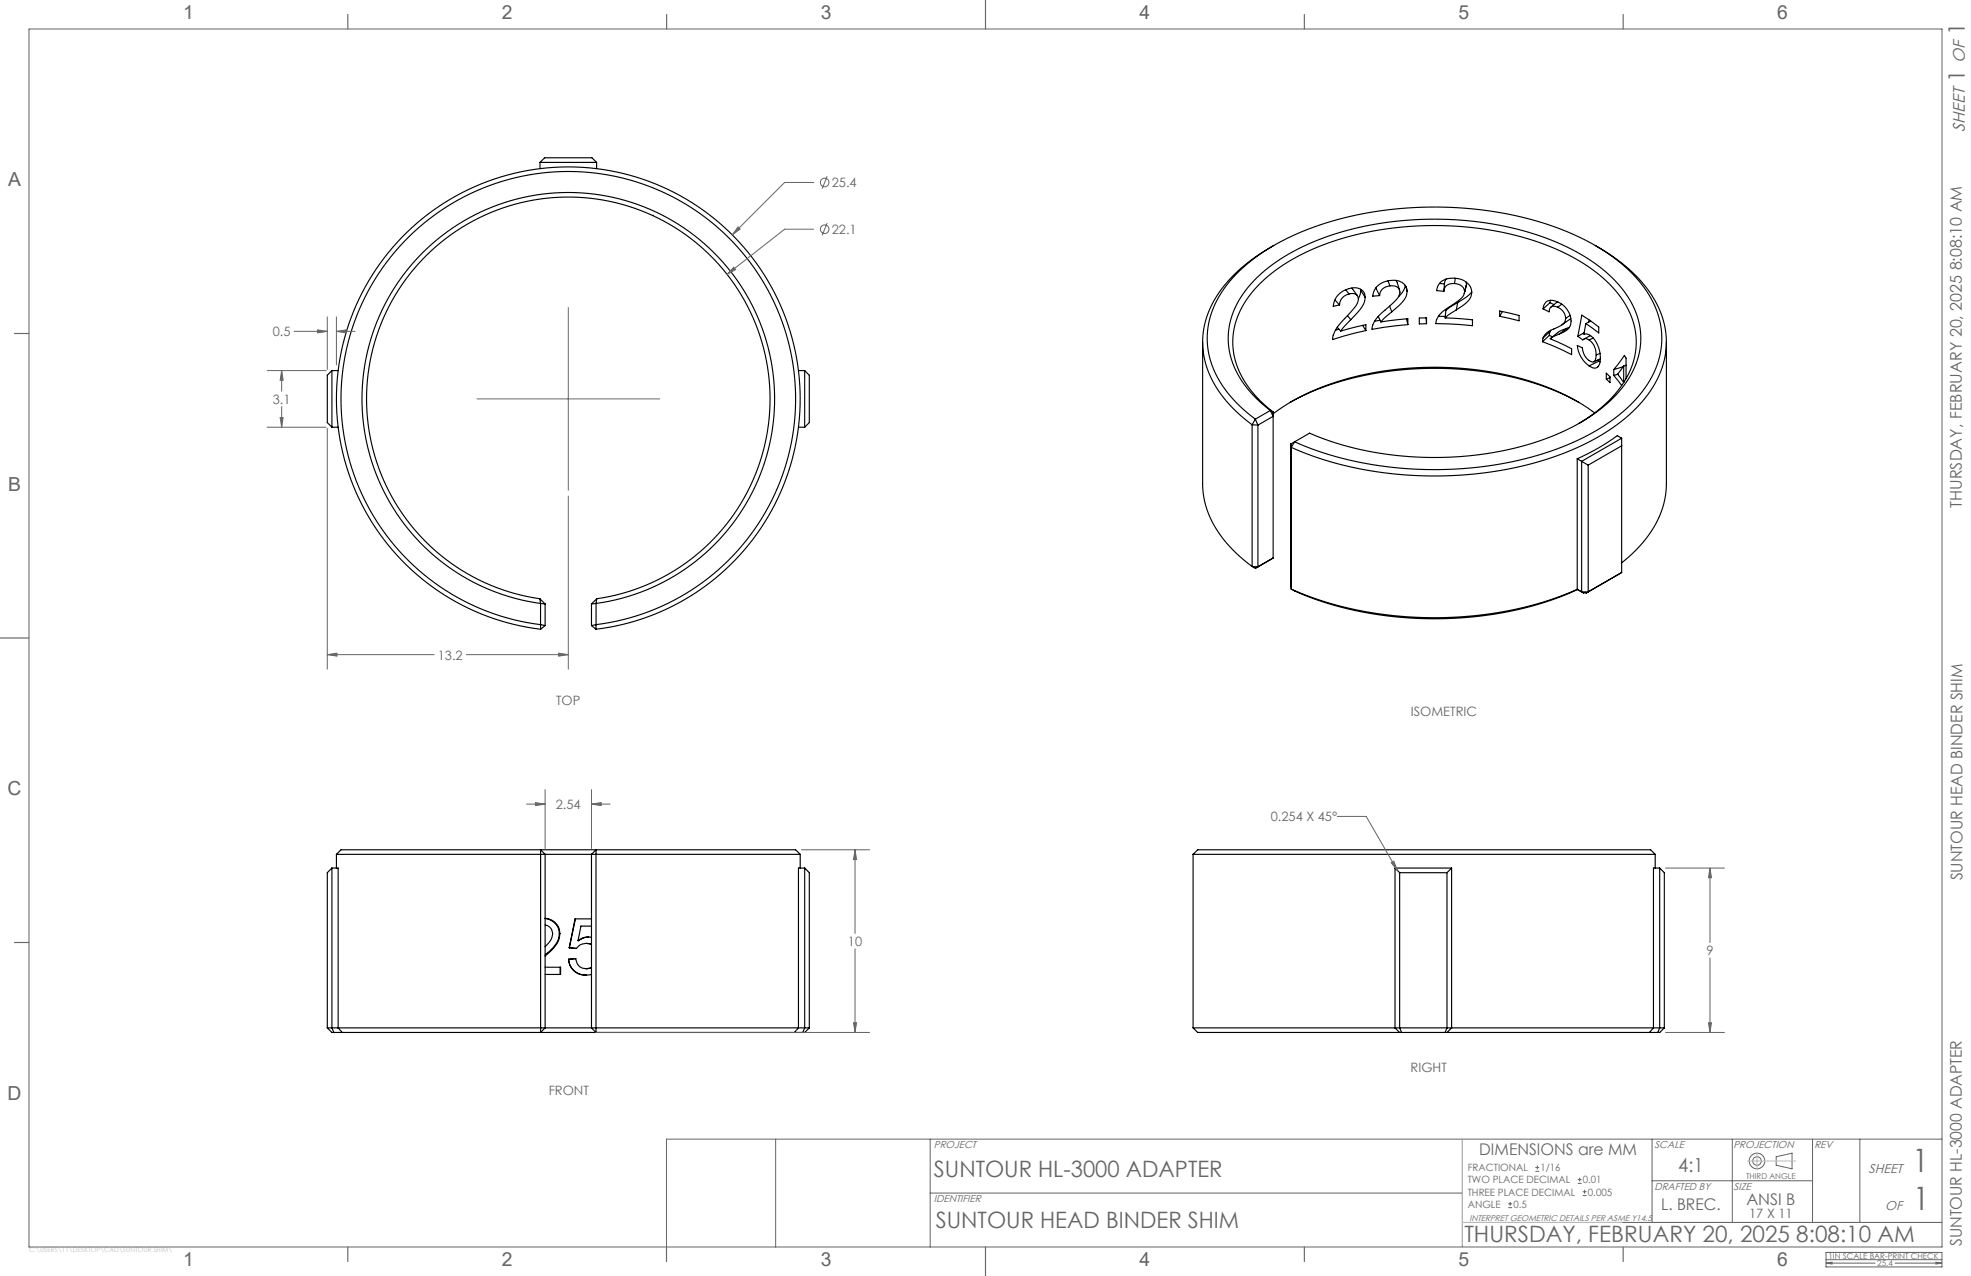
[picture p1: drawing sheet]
<svg xmlns="http://www.w3.org/2000/svg" width="432mm" height="279mm" viewBox="0 0 432 279" stroke-linecap="round" stroke-linejoin="round" font-family="sans-serif">
<g fill="none" stroke="#000" stroke-width=".25">
<path d="M118.3 35.6h12.4M118.3 35.6l1-1.1h10.4l1 1.1M118.3 35.6v1.3M130.7 35.6v1.3M142.9 47.2h.1M279 53.8a31.8 31.8 0 0 0-13.9 13.8 18.2 18.2 0 0 0 3 19.5 32.4 32.4 0 0 0 6.2 5.9M349.5 53.8a31.8 31.8 0 0 1 14 13.8 18.2 18.2 0 0 1-3 19.5 43.3 43.3 0 0 1-19.7 12.8 82.8 82.8 0 0 1-56.7-1.4l-1.2-.5M263.5 74.9v31a21 21 0 0 0 7.4 15.3l3.4 2.8M292.4 65.7l1.1 1.1M293 71.7l.7 .8M293.3 72.1l-.7 .2M294.8 63.5l.7 .9"/>
<path d="M295.2 69.1l.7 .9M295.5 64.4a2.63 2.63 0 0 0-2 2.4M295.5 64.4a1.4 1.4 0 0 1 1.8 .2 1.4 1.4 0 0 1 .1 1.8l-1 1.3a21.7 21.7 0 0 0-4.2 5.3l-.3 1.4 7.3-2M295.9 70l-2.2 2.5M296.1 63.1l1.2 1.6M298.1 63.3v.3M298.1 63.6l-.2 1-.3 .8M298.1 63.6l1 1.5M298.5 71.2l.7 1.2M299.1 65.1a7.2 7.2 0 0 1-2.8 4.5l-.4 .4M299.1 65.1a2.23 2.23 0 0 0-3.1-2 4.5 4.5 0 0 0-3.9 4l1.4-.3M299.2 72.4v-1.3l-5.5 1.4"/>
<path d="M301.5 63.2l.7 1.5M301.5 63.2h-.2M301.5 62.9v.3M301.9 69.3l.6 1.2M302.3 70.1l-1.1 .2M302.5 70.5l5.9-.7v1.3M304.1 61.5l.4 1.1M304.4 67l.5 1.3M304.5 62.6a2.35 2.35 0 0 0-2.3 2.1M304.5 62.6a1.6 1.6 0 0 1 2.1 1.6v.3a11.6 11.6 0 0 1-3.8 3.9l-.7 .7a5 5 0 0 0-1.5 3l7.8-1M304.9 68.3l-2.4 2.2M305.7 61.4l.4 .5 .5 1.7"/>
<path d="M307.8 62.5a3.7 3.7 0 0 1-1.4 2.4M308 62.7l.3 1.1M308.1 69.8l.3 1.3M308.3 63.8a5.7 5.7 0 0 1-2.6 3.8l-.8 .7M308.3 63.8a2.66 2.66 0 0 0-3.4-2.4 4.1 4.1 0 0 0-4.2 3.5l1.5-.2M310.9 69.6h1.6v1.3h-1.6zM312.4 69.6l.1 1.3M315.1 69.3h1.5M315.4 62.1l1 .1M316.3 63.8l-1.6-.2a3.4 3.4 0 0 1 4.4-2.6 3.1 3.1 0 0 1 3.2 3.6 6.7 6.7 0 0 1-3.3 3.3M316.4 62.2l-.1 1.6M316.9 61.1l-.5 1.1"/>
<path d="M318.6 62.1a1.94 1.94 0 0 0-2.3 1.7M318.6 62.1a2.08 2.08 0 0 1 2.3 1.8M318.8 60.9l-.2 1.2M319 67.9l-2.4 1.7M319.3 66.2l-2.6 1.8-.1 1.6M319.3 66.2l-.3 1.7M320.9 63.9a3.3 3.3 0 0 1-1.9 2.3l-2.3 1.5a4.4 4.4 0 0 0-2.1 3.2l8 .4v-1.3l-6-.4M321.1 61.7l.2 .6M321.3 62.3l-.5 2M321.3 62.3l-.4 1.6M322.4 63.9l-1.2 1.2-1.9 1.1M328.5 68.1l4.3 1v1.1l-4.3-.9z"/>
<path d="M329.1 68.2l-.6 1.1M338.1 67.6a1.89 1.89 0 0 1 .9-1.7 1.89 1.89 0 0 1 2 .1 4.3 4.3 0 0 1 2.8 5.7l-.9 .8-1.3 .7M338.1 74l-.2 .8M339.4 73.5l.7 .2M339.4 73.5l-1.5 1.3M339.6 66.3l.8 .4M339.6 66.3l-1.5 1.3M339.6 72.6l-.2 .9M339.6 72.6l-1.5 1.4M339.7 65.8l-.1 .5M339.7 72.3l-.1 .3M341.2 66.1l-1.4 1.2"/>
<path d="M341.2 72.8l-1.4 1.2M341.3 67.3a1.17 1.17 0 0 0-1.3-.1 1.17 1.17 0 0 0-.6 1.1l-1.3-.7M341.3 67.3a2.86 2.86 0 0 1 1.7 2.4M341.6 73.2l-2 1 4.7 2.2v1.3l-6.4-2.9M342.1 66.6l-.8 .7M343 69.7a2.42 2.42 0 0 1-2 2.1l-1.3 .5a3.1 3.1 0 0 0-1.6 1.7M343.3 71.9l-1.6 .6-.5 .4M343.3 71.9l-1.7 1.3M343.8 71.7l-.5 .2M344 69.1l-1 .6M344.1 69.8l-1.9 1.3M345.7 73.6l1.1 .8a.92 .92 0 0 1 1.4 0"/>
<path d="M347.1 72.8l-1.4 .8M347.4 70.8l2.8 2.1v-1.3l-3.7-2.6-.8 4.6M347.4 70.8l-.4 2.4 .7-.1 .7 .4M348.2 70.1l-.1 .4M348.2 74.4a3.9 3.9 0 0 1 1.5 3.3M348.4 73.5a6 6 0 0 1 1.8 6.7 1.29 1.29 0 0 1-2.1-.1M348.4 73.5l-1.3 .7M348.5 70.3l-1.1 .5M349 74l-.8 .4M349.7 77.7v.3a.93 .93 0 0 1-1 1.2 3.5 3.5 0 0 1-2-3l-1.1-.6a6.2 6.2 0 0 0 2.5 4.5M350 78.8l.3 .3M350.3 79.1l.2 .1"/>
<path d="M350.3 79.1l-2.2 1M350.5 77.4l-.8 .3M350.6 78.6l-1.4 .6M356.2 80h.1M365.1 74.9v31a21.1 21.1 0 0 1-7.3 15.2l-2.5 2.1M72.7 81.1v12.4M72.7 81.1l-1 1.1v10.3l1 1M72.7 93.5h1.4M72.7 81.1h1.4M174.9 93.5h1.4M174.9 81.1h1.4M176.3 81.1v12.4"/>
<path d="M176.3 81.1l1 1.1v10.3l-1 1M274.3 93v31M274.3 93l1.3 .1M275 91.8a24.3 24.3 0 0 1-10.3-15 19.3 19.3 0 0 1 5.9-16.6 48.2 48.2 0 0 1 22.4-12.1 81.4 81.4 0 0 1 50.8 2.9 38 38 0 0 1 17 12.8 17.9 17.9 0 0 1-.9 21.8 41.3 41.3 0 0 1-19.1 12.8 81.2 81.2 0 0 1-56-1.1l-1.2-.6M275 91.8l-.7 1.2M275 91.8l.6 1.3M275.6 93.1v31l-1.3-.1M278.3 89.9a21.3 21.3 0 0 1-9.2-14.4 17.9 17.9 0 0 1 5.7-14.1 45 45 0 0 1 21.7-11.3 73.5 73.5 0 0 1 45.5 3.4 32.4 32.4 0 0 1 15.2 12.5 16.3 16.3 0 0 1-2 19.1 39.9 39.9 0 0 1-18.9 11.8 73.7 73.7 0 0 1-49.4-2.1l-3.3 1.9M278.3 89.9l-3.3 1.9M278.3 89.9l.6 .3M278.3 89.9l.6 1.3-3.3 1.9M278.9 90.2a20.5 20.5 0 0 1-8.8-14.3 17.8 17.8 0 0 1 6-13.9 45.6 45.6 0 0 1 22-10.9 72 72 0 0 1 42.7 3.4 32.4 32.4 0 0 1 15.4 12.3 15.9 15.9 0 0 1-1.9 18.9 30.9 30.9 0 0 1-8.4 7"/>
<path d="M278.9 90.2v32M282.7 88.1a66.8 66.8 0 0 1 34.5-7.4 64.5 64.5 0 0 1 28.7 7.4M282.8 97.2l.1 .8M282.8 97.2v31.1l.1 .7M282.9 98v31M283.6 96.7l-.7 1.3M283.6 96.7l-.8 .5M349.4 90.4a55.8 55.8 0 0 0-27.8-9.6 68.6 68.6 0 0 0-36.6 6l-3 1.7-3.1 2.1M351.9 81.7l.8 .8v1.3l-.8-.8zM352.7 82.7l-.8 .3M353.5 80.9l2.4-3.1 .3 .6v4.5M353.5 82.2l1.8 2.2"/>
<path d="M353.5 80.9v1.3M354.4 82l-.9 .2M355.3 96l-1-.6a47.8 47.8 0 0 1-8.8 5.1M355.3 96l-8.8 5v28.6h1.4M355.3 96v29.4M355.3 97.6l-7.4 4.2M355.6 80.3l-2.1 .6M355.7 80.1v3.7l-1.3-1.9M355.7 80.1l-1.3 1.8M356.2 80l-.5 .1M345.5 100.5v28.5M345.5 100.5l2.4 1.3"/>
<path d="M347.9 101.8v27.8M118.3 131.1a44.2 44.2 0 0 1-31-67.6 44.2 44.2 0 0 1 74.4 0 44.2 44.2 0 0 1-31 67.6M118.3 131.1l.1 1M118.3 131.1l1.1 1.2M118.4 136.8a49.8 49.8 0 0 1-36-76.1 49.8 49.8 0 0 1 84.2 0 49.8 49.8 0 0 1-36 76.1M118.4 132.1a45.2 45.2 0 0 1-32-69.1 45.2 45.2 0 0 1 76.2 0 45.2 45.2 0 0 1-32 69.1M118.4 132.1v4.7M118.4 136.8v1M118.4 132.1l1 .2M118.4 136.8l1 .2M118.4 137.8a50.8 50.8 0 0 1-36.8-77.6 50.8 50.8 0 0 1 85.8 0 50.8 50.8 0 0 1-36.8 77.6M119.4 132.3v4.7"/>
<path d="M119.4 137l-1 .8M129.6 132.3v4.7M129.6 137l1 .8M130.6 132.1v4.7M130.6 136.8v1M130.6 132.1l-1 .2M130.6 136.8l-1 .2M130.7 131.1l-.1 1M130.7 131.1l-1.1 1.2M278.9 122.2l-3.9 2.2-.7-.4M278.9 122.2l-.6 .3M282.9 129a81.8 81.8 0 0 0 46.8 4.9 69.2 69.2 0 0 0 15.8-4.9"/>
<path d="M282.9 129a74.6 74.6 0 0 0 34 6.5 74.4 74.4 0 0 0 28.7-6.4l-.1-.1M345.5 129l1.4 .8h.6M347.9 129.6l-.4 .2M355.3 125.4l-7.8 4.4M355.3 125.4l-1 .5M72.7 190.1h1.4v35M72.7 190.1v35l.4 1M72.7 190.1l-1 1v34M73.7 187.1h44.7M73.7 187.1v3M118.4 186.1h-43.7l-1 1M118.4 186.1h12.2"/>
<path d="M118.4 186.1v1M118.4 186.1l1 1M118.4 187.1h1M118.4 187.1v38M119.4 187.1h10.2M119.4 187.1v38M129.6 187.1v38M129.6 187.1h1M130.6 187.1h44.7M130.6 187.1v38M130.6 186.1h43.7l1 1M130.6 186.1v1"/>
<path d="M130.6 186.1l-1 1M175.3 187.1v3M176.3 190.1h-1.4v35M176.3 190.1v35l-.4 1M176.3 190.1l1 1v34M261.4 187.1h101.2M261.4 187.1l1-1h99.2l1 1M261.4 187.1v38M305.6 190.1h12.4M305.6 190.1l1 1M305.6 190.1v35M306.6 191.1v34l.4 1"/>
<path d="M306.6 191.1h10.4M317 191.1v34l-.4 1M318 190.1l-1 1M318 190.1v35M362.6 187.1v3M363.6 190.1h-1.4v35M363.6 190.1v35l-.4 1M363.6 190.1l1 1v34M119.4 202.5a2.2 2.2 0 0 1 1.6 1.7 2.2 2.2 0 0 1-.7 2.2l-.9 .9M119.4 211.8h3.4v1.6h-3.4M119.4 201.1a3.3 3.3 0 0 1 3.3 3.3M119.4 201.1a3.4 3.4 0 0 1 3.1 3.3"/>
<path d="M122.5 204.4h.2M122.5 204.4a6.2 6.2 0 0 1-2.8 4.5l-.3 .2M122.7 204.4a6.5 6.5 0 0 1-3 4.7l-.3 .3M122.7 211.8v1.6M124.6 210.1l1.5-.2a2.21 2.21 0 0 0 2.3 2.2M124.6 210.1a3.8 3.8 0 0 0 5 3.3M124.6 210.1h.1M124.6 210.1a3.8 3.8 0 0 0 3.9 3.4M124.7 207.5h.1M126.1 201.2l-1.4 6.3M126.1 209.9l-1.5 .2M128.4 206.6a2.39 2.39 0 0 0-2.1 1.1l-1.6-.2"/>
<path d="M128.4 206.6l1.2 .2M128.4 206.6l1.2 .1M129 205.2l-1.1 .2-1.3 .6M129.6 202.8h-2.3l-.7 3.2M129.6 201.2h-3.6l-1.3 6.3M129.6 211.8l-1.2 .3M129.6 205.2a3.4 3.4 0 0 0-3 .8M129.6 212l-1.2 .1M71.7 225.1h2.4M71.7 225.1l1 1h2.3M74.1 225.1h44.3M74.1 225.1l.9 1"/>
<path d="M75 226.1h43.4M118.4 226.1h12.2M118.4 225.1h1M118.4 225.1v1M119.4 225.1h10.2M119.4 225.1l-1 1M129.6 225.1h1M129.6 225.1l1 1M130.6 225.1h44.3M130.6 225.1v1M130.6 226.1h43.4M174.9 225.1h2.4"/>
<path d="M174.9 225.1l-.9 1M177.3 225.1l-1 1h-2.3M261.4 225.1h44.2M261.4 225.1l1 1h44.2M305.6 225.1h12.4M305.6 225.1l1 1M306.6 226.1h10.4M317 226.1h44.3M318 225.1h44.2M318 225.1l-1 1M362.2 225.1h2.4M362.2 225.1l-.9 1"/>
<path d="M364.6 225.1l-1 1h-2.3"/>
</g>
<g fill="none" stroke="#646464" stroke-width=".22">
<path d="M6.4 6.4h419.1v266.7h-419.1zM178.2 40h-6.3l-11.5 11.4M181.2 38.6l-1.1 2.7M160.7 58.5l.5 .5-1.9 1.1zM161.7 49.7l.4 .5-1.7 1.2zM178.2 50.2h-6.3l-12.6 9.9M181.2 48.8l-1.1 2.7M64.4 72.6h7.3M69.6 72.2l2.1 .4-2.1 .3zM71.7 69.4v11.5M73.7 72.6l2.1-.4v.7zM73.7 69.4v10.5"/>
<path d="M73.7 72.6h4.1M124.5 67.3v40M58.5 81.1h12.9M58.5 93.5h12.9M61.4 91.4h.6l-.3 2.1zM61.7 81.1l.3 2.2h-.6zM61.7 81.1v4.6M61.7 89v4.5M71.7 93.8v52.7M104.5 87.3h40M124.5 108.6v37.9M71.7 143.3h23.4"/>
<path d="M71.7 143.3l2.1-.3v.7zM102.2 143.3h22.3M122.4 143l2.1 .3-2.1 .4zM115.4 176.1h4M117.3 175.7l2.1 .4-2.1 .3zM119.4 172.9v12.9M129.6 176.1l2.1-.4v.7zM129.6 172.9v12.9M129.6 176.1h4.1M293 178.8h6.3l6.8 11.8M175.6 186.1h14.9M187.3 186.1l.3 2.1h-.6z"/>
<path d="M187.3 186.1v18.3M304.8 188.9l.5-.3 .8 2zM364.9 190.1h12.9M374.6 190.1l.3 2.1h-.6zM374.6 190.1v16.3M187.3 207.8v18.3M374.6 209.8v16.3M130.5 226.1h60M187 224h.6l-.3 2.1zM364.9 226.1h12.9M374.3 224h.6l-.3 2.1zM169.9 249.4v23.7"/>
<path d="M203.8 249.4v23.6M320.4 249.4v23.5M336.4 256.5h.8M336.4 255.6h.8M336.8 255.2v.9M345.7 259.1h.8M345.7 258.3h.8M346.1 257.9v.8M361.9 249.4v18.3M361.9 258.6h35.2M379.5 249.4v18.3M389.1 253.3l3.5-.8v3.4l-3.5-.7z"/>
<path d="M397.1 249.4v18.3M407.5 249.4v18.3M425.4 249.4h-279.4v23.7M203.8 261.2h116.6M320.4 267.7h105M330.4 264.4h.9M330.4 263.6h.9M330.9 263.2v.8M346.7 261.8h.9M346.7 260.9h.9M347.1 260.5v.9M400 276.6l1.4-.2v.4z"/>
<path d="M400 276.6h10.8M400 274.2h25.4v3.2h-25.4zM400 275.8h25.4M415.2 276.6h10.2M424.1 276.4l1.3 .2-1.3 .2z"/>
<circle cx="180.7" cy="40" r=".94"/>
<circle cx="180.7" cy="50.2" r=".94"/>
<circle cx="384.9" cy="254.2" r=".94"/>
<circle cx="384.9" cy="254.2" r="1.71"/>
</g>
<g fill="none" stroke="#646464" stroke-width=".25">
<path d="M215.9 0v6.4M76.2 3.2v3.1M146.1 3.2v3.1M285.8 3.2v3.1M355.6 3.2v3.1M3.2 73h3.2M0 139.7h6.4M3.2 206.4h3.2M76.2 273v3.2M146 273v3.2M215.9 273v6.4M285.8 273v3.2"/>
<path d="M355.6 273v3.2"/>
</g>
<path d="M320.4 249.4v23.3M382.8 254.2h10.6M384.9 252.3v3.9M320.4 267.7h34.9" fill="none" stroke="#c0c0c0" stroke-width=".22"/>
<g fill="#646464">
<path d="M187.3 186.1l.3 2.1h-.6zM187 224h.6l-.3 2.1zM117.3 175.7l2.1 .4-2.1 .3zM129.6 176.1l2.1-.4v.7zM161.7 49.7l-1.3 1.7 1.7-1.2zM160.7 58.5l-1.4 1.6 1.9-1.1zM61.7 81.1l.3 2.2h-.6zM61.4 91.4h.6l-.3 2.1zM71.7 143.3l2.1-.3v.7zM122.4 143l2.1 .3-2.1 .4zM374.6 190.1l.3 2.1h-.6zM374.3 224h.6l-.3 2.1zM304.8 188.9l.5-.3 .8 2z"/>
<path d="M424.1 276.4l1.3 .2-1.3 .2zM400 276.6l1.4-.2v.4z"/>
<path d="M69.6 72.2l2.1 .4-2.1 .3zM73.7 72.6l2.1-.4v.7z"/>
</g>
<g font-size="7.1" fill="#646464">
<text x="419" y="256.7">1</text>
<text x="419.1" y="265">1</text>
</g>
<g font-size="4.9" fill="#646464">
<text x="430.4" y="7.7" transform="rotate(-90 430.4 7.7)">1</text>
<text x="430.4" y="18" transform="rotate(-90 430.4 18)">1</text>
<text x="204.6" y="257.8">SUNTOUR HL-3000 ADAPTER</text>
<text x="205" y="268.9">SUNTOUR HEAD BINDER SHIM</text>
<text x="320.8" y="272">THURSDAY, FEBRUARY 20, 2025 8:08:10 AM</text>
</g>
<g font-size="4.2" fill="#646464">
<text x="40.1" y="4.3">1</text>
<text x="110" y="4.3">2</text>
<text x="179.8" y="4.3">3</text>
<text x="249.7" y="4.3">4</text>
<text x="319.5" y="4.3">5</text>
<text x="389.4" y="4.3">6</text>
<text x="1.8" y="40.8">A</text>
<text x="1.8" y="107.4">B</text>
<text x="1.6" y="174.1">C</text>
<text x="1.6" y="240.8">D</text>
<text x="367.7" y="256.7">4:1</text>
<text x="40.1" y="277.3">1</text>
<text x="110" y="277.3">2</text>
<text x="179.8" y="277.3">3</text>
<text x="249.7" y="277.3">4</text>
<text x="319.5" y="277.3">5</text>
<text x="389.4" y="277.3">6</text>
</g>
<g font-size="3.7" fill="#646464">
<text x="430.4" y="13.9" transform="rotate(-90 430.4 13.9)">OF</text>
<text x="430.4" y="28.8" transform="rotate(-90 430.4 28.8)">SHEET</text>
</g>
<g font-size="3.5" fill="#646464">
<text x="429.8" y="111.2" transform="rotate(-90 429.8 111.2)">THURSDAY, FEBRUARY 20, 2025 8:08:10 AM</text>
<text x="429.9" y="192.8" transform="rotate(-90 429.9 192.8)">SUNTOUR HEAD BINDER SHIM</text>
<text x="324.1" y="252.9">DIMENSIONS are MM</text>
<text x="382.6" y="263.8">ANSI B</text>
<text x="363.9" y="265">L. BREC.</text>
<text x="429.8" y="272.9" transform="rotate(-90 429.8 272.9)">SUNTOUR HL-3000 ADAPTER</text>
</g>
<g font-size="2.8" fill="#646464">
<text x="182.2" y="41">25.4</text>
<text x="182.2" y="51.3">22.1</text>
<text x="59.7" y="73.6">0.5</text>
<text x="59.7" y="88.4">3.1</text>
<text x="95.9" y="144.4">13.2</text>
<text x="121.8" y="154.3">TOP</text>
<text x="309.1" y="156.9">ISOMETRIC</text>
<text x="121.8" y="177.1">2.54</text>
<text x="278.4" y="179.8">0.254 X 45°</text>
<text x="185.8" y="207.1">10</text>
<text x="373.8" y="209.1">9</text>
<text x="120.2" y="239.7">FRONT</text>
<text x="309" y="234.7">RIGHT</text>
<text x="409.3" y="256.9">SHEET</text>
<text x="383.2" y="266.8">17 X 11</text>
<text x="413" y="264.9">OF</text>
</g>
<g font-size="2.2" fill="#646464">
<text x="204.6" y="251.3">PROJECT</text>
<text x="362.5" y="251.4">SCALE</text>
<text x="379.8" y="251.4">PROJECTION</text>
<text x="397.5" y="251.4">REV</text>
<text x="321.6" y="256.5">FRACTIONAL</text>
<text x="337.5" y="256.5">1/16</text>
<text x="204.6" y="263.1">IDENTIFIER</text>
<text x="321.6" y="259.1">TWO PLACE DECIMAL</text>
<text x="321.6" y="261.8">THREE PLACE DECIMAL</text>
<text x="346.8" y="259.1">0.01</text>
<text x="347.9" y="261.8">0.005</text>
<text x="362.5" y="260.5">DRAFTED BY</text>
<text x="379.8" y="260.5">SIZE</text>
<text x="321.6" y="264.4">ANGLE</text>
<text x="331.6" y="264.4">0.5</text>
</g>
<g font-size="1.8" fill="#646464">
<text x="382.5" y="258.1">THIRD ANGLE</text>
<text x="321.9" y="267.4">INTERPRET GEOMETRIC DETAILS PER ASME Y14.5</text>
<text x="400.6" y="275.6">1IN SCALE BAR-PRINT CHECK</text>
<text x="411.3" y="277.2">25.4</text>
</g>
<text font-size="1.4" fill="#c0c0c0" x="6.4" y="274.1">C:\USERS\11\DESKTOP\CAD\SUNTOUR SHIM\</text>
</svg>
